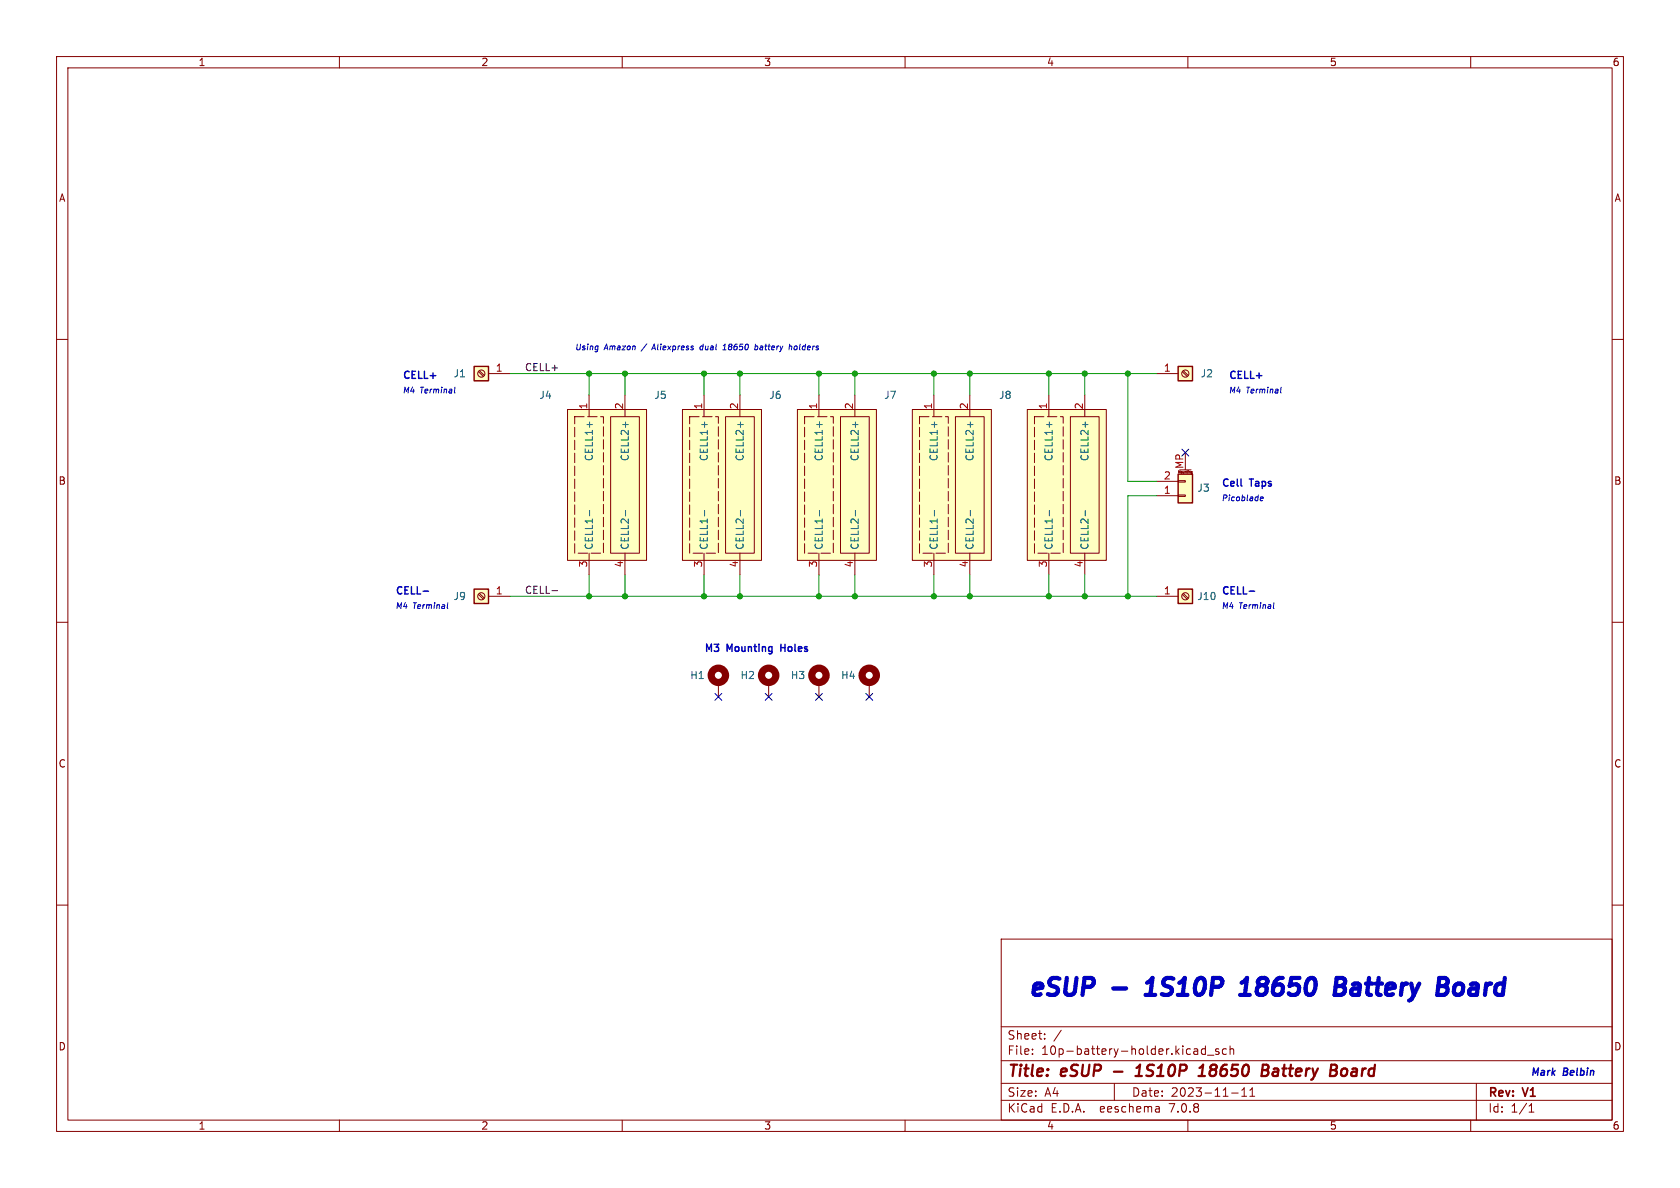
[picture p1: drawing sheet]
<svg xmlns="http://www.w3.org/2000/svg" width="297mm" height="210mm" viewBox="0 0 297 210" stroke-linecap="round" stroke-linejoin="round" font-family="sans-serif">
<g fill="none" stroke="#840000" stroke-width=".18">
<path d="M10 10h277v190h-277zM12 12h273v186h-273zM60 10v2M110 10v2M160 10v2M210 10v2M260 10v2M10 60h2M285 60h2M84.6 65.7l.8 .8M84.8 65.5l.8 .9M86.4 66h3.8"/>
<path d="M100.3 72.4h14v26.7h-14zM104.1 69.9v3.8M107.9 73.7h5.1v24.1h-5.1zM110.5 69.9v3.8M120.6 72.4h14v26.7h-14zM124.5 69.9v3.8M128.3 73.7h5v24.1h-5zM130.8 69.9v3.8M141 72.4h13.9v26.7h-13.9zM144.8 69.9v3.8M148.6 73.7h5.1v24.1h-5.1zM151.1 69.9v3.8"/>
<path d="M161.3 72.4h14v26.7h-14zM165.1 69.9v3.8M168.9 73.7h5.1v24.1h-5.1zM171.4 69.9v3.8M181.6 72.4h14v26.7h-14zM185.4 69.9v3.8M189.2 73.7h5.1v24.1h-5.1zM191.8 69.9v3.8M204.5 66h3.8M209 65.7l.9 .8M209.2 65.5l.9 .9M104.1 97.8v3.8"/>
<path d="M110.5 97.8v3.8M124.5 97.8v3.8M130.8 97.8v3.8M144.8 97.8v3.8M151.1 97.8v3.8M165.1 97.8v3.8M171.4 97.8v3.8M185.4 97.8v3.8M191.8 97.8v3.8M204.5 87.6h3.8M204.5 85.1h3.8M208.3 85h1.2v.2h-1.2z"/>
<path d="M208.3 87.5h1.2v.3h-1.2zM208.4 83.6v-.4l.1 .3 .1-.3v.4M208.5 83.1h2.1M209.5 80v3.1M209.8 83.2v.4M210 83.2h.1M210.7 83.6h-.1v-.2h.1v.3h-.1M10 110h2M84.6 105.1l.8 .8M84.8 104.9l.8 .8M86.4 105.4h3.8M204.5 105.4h3.8"/>
<path d="M209 105.1l.9 .8M209.2 104.9l.9 .8M285 110h2M127 120.7v2.5M135.9 120.7v2.5M144.8 120.7v2.5M153.7 120.7v2.5M10 160h2M285 160h2M177 166h108v32h-108zM60 198v2M110 198v2"/>
<path d="M160 198v2M177 194.5h108M177 191.5h108M177 187.5h108M177 181.5h108M182.5 186.3v.1M182.5 185.5v.1M184.7 183.6v.1M184.7 182.8v.1M187.6 182.1l-1.3 2M197 191.5v3M204.9 195.7l.1 .9"/>
<path d="M205 196.5l-.2 .1M205 196h-.2M210 198v2M211.5 185.4l.2 .2v.8M211.7 186.3l-.1 .1M211.7 185.8h-.1M213.1 184.9v1.5M213.1 185.5l-.4-.1-.3 .3v.4l.1 .2h.6M213.5 186.5h1.1M215.5 185.5l-.4-.1-.2 .2 .1 .2 .5 .2v.3h-.6M216.8 185.5l-.4-.1-.3 .3v.4l.1 .2h.6M217.5 185.5l.2-.1 .3 .1 .1 .9"/>
<path d="M217.5 184.9v1.5M217.7 193.2h1.2M219.5 193.8h.9M219.5 192.7l.5-.4v1.5M221 193.8h.8M221 192.7l.4-.4v1.5M260 198v2M261 191.5v6.5M270.3 196.6h.9M270.3 195.5l.4-.4v1.5"/>
<circle cx="85.1" cy="66" r=".63"/>
<circle cx="209.5" cy="66" r=".63"/>
<circle cx="85.1" cy="105.4" r=".63"/>
<circle cx="209.5" cy="105.4" r=".63"/>
</g>
<path d="M196.9 189.4h1.5M200.7 190.2h1.2M200.9 188.8l.7-.6-.3 2M211.9 190.2h1.1M212.1 188.8l.6-.6-.3 2M214 189.3l-.2 .5 .2 .3M223.1 189.2h.7M223.3 188.2h.6a.49 .49 0 0 1 .4 .5 .49 .49 0 0 1-.5 .5l.3 .1a.58 .58 0 0 1-.3 .9h-.8zM225.8 188.9l-.6 .1M225.8 189.4h-.5a.4 .4 0 0 0-.3 .4 .4 .4 0 0 0 .2 .4h.5M237.3 189.1a.52 .52 0 0 1 .5-.2 .52 .52 0 0 1 .4 .4l-.1 .5a.55 .55 0 0 1-.5 .4 .55 .55 0 0 1-.5-.4z" fill="none" stroke="#840000" stroke-width=".4"/>
<g fill="#ffffc2" stroke="#ffffc2" stroke-width=".18">
<path d="M208.3 64.8h2.5v2.5h-2.5z"/>
<path d="M208.3 83.8h2.5v5.1h-2.5z"/>
<path d="M181.6 72.4h14v26.7h-14z"/>
<path d="M120.6 72.4h14v26.7h-14z"/>
<path d="M161.3 72.4h14v26.7h-14z"/>
<path d="M141 72.4h13.9v26.7h-13.9z"/>
<path d="M83.8 104.1h2.6v2.6h-2.6z"/>
<path d="M208.3 104.1h2.5v2.6h-2.5z"/>
<path d="M100.3 72.4h14v26.7h-14z"/>
<path d="M83.8 64.8h2.6v2.5h-2.6z"/>
</g>
<path d="M83.8 64.8h2.6v2.5h-2.6zM208.3 64.8h2.5v2.5h-2.5zM208.3 83.8h2.5v5.1h-2.5zM83.8 104.1h2.6v2.6h-2.6zM208.3 104.1h2.5v2.6h-2.5z" fill="none" stroke="#840000" stroke-width=".25"/>
<g fill="none" stroke="#840000" stroke-width="1.3">
<circle cx="127" cy="119.4" r="1.27"/>
<circle cx="135.9" cy="119.4" r="1.27"/>
<circle cx="144.8" cy="119.4" r="1.27"/>
<circle cx="153.7" cy="119.4" r="1.27"/>
</g>
<path d="M101.6 73.7h5.1v24.1h-5.1zM121.9 73.7h5.1v24.1h-5.1zM142.2 73.7h5.1v24.1h-5.1zM162.6 73.7h5v24.1h-5zM182.9 73.7h5.1v24.1h-5.1z" fill="none" stroke="#840000" stroke-width=".18" stroke-dasharray="1.7 .6"/>
<g fill="none" stroke="#006464" stroke-width=".18">
<path d="M104.2 74.6v.9M110.6 74.6v.9M124.6 74.6v.9M130.9 74.6v.9M144.9 74.6v.9M151.2 74.6v.9M165.2 74.6v.9M171.5 74.6v.9M185.5 74.6v.9M191.9 74.6v.9M104.2 90.2v1M110.6 90.2v1"/>
<path d="M124.6 90.2v1M130.9 90.2v1M144.9 90.2v1M151.2 90.2v1M165.2 90.2v1M171.5 90.2v1M185.5 90.2v1M191.9 90.2v1"/>
</g>
<path d="M97.6 104.4h1" fill="none" stroke="#0f0f0f" stroke-width=".18"/>
<g fill="none" stroke="#0000c2" stroke-width=".18">
<path d="M80.4 69.4l.1 .1M80.4 68.5l-.1 .8M115.7 60.8l-.5 1M124.2 61.2l-.4 .1-.1 .4 .1 .1h.3M127.8 61.8h.6M127.9 61.1l.3-.3-.1 1M133.5 61.2h.3l.2 .2-.2 .4h-.4M133.6 60.8l-.2 1M139.6 61.3l.3-.1v.6M139.6 60.8l-.1 1M140.5 61.2l-.1 .5 .1 .1M226.4 69.4l.1 .1"/>
<path d="M226.5 68.5l-.1 .8M222.8 88.2l.5-.1v-.2h-.4l-.1 .5 .1 .1h.3M79.1 107.5l.1 .1M79.2 106.6l-.1 .8M225.1 107.5l.1 .1M225.2 106.6l-.1 .8"/>
</g>
<path d="M74.8 104.5h1M138.1 113.9v1.3M138.1 114.5h.7M220.8 104.5h1" fill="none" stroke="#0000c2" stroke-width=".25"/>
<g fill="none" stroke="#0000c2" stroke-width=".75">
<path d="M202.5 175.9h1.7M202.8 173.7l.6-.4 .3-.4-.3 3M219.2 175.9h1.7M219.5 173.7l.3-.1 .7-.7-.4 3M222.4 174.4l-.2 .3v.6l.1 .3 .4 .3M222.6 173.2l-.2 .2 .1 .5M236.1 174.3h1M236.3 172.9h1a.73 .73 0 0 1 .5 .8 .73 .73 0 0 1-.7 .6M237.1 174.3l.4 .1a.87 .87 0 0 1-.4 1.5h-1.2M239.2 174l.3-.1h.5l.3 .1M240.4 174.6l-.3 .1h-.7a.6 .6 0 0 0-.5 .5 .6 .6 0 0 0 .3 .7h.7l.3-.2M257.5 174a.75 .75 0 0 1 1.2 .4l-.1 .9a.93 .93 0 0 1-1.1 .6"/>
<path d="M260.2 174.7a.6 .6 0 0 0-.5 .5 .6 .6 0 0 0 .4 .7"/>
</g>
<g fill="none" stroke="#009600" stroke-width=".18">
<path d="M90.2 66h114.3M104.1 66v3.9M110.5 66v3.9M124.5 66v3.9M130.8 66v3.9M144.8 66v3.9M151.1 66v3.9M165.1 66v3.9M171.4 66v3.9M185.4 66v3.9M191.8 66v3.9M199.4 66v19.1h5.1"/>
<path d="M204.5 87.6h-5.1v17.8M90.2 105.4h114.3M104.1 101.6v3.8M110.5 101.6v3.8M124.5 101.6v3.8M130.8 101.6v3.8M144.8 101.6v3.8M151.1 101.6v3.8M165.1 101.6v3.8M171.4 101.6v3.8M185.4 101.6v3.8M191.8 101.6v3.8"/>
</g>
<path d="M208.9 79.4l1.3 1.2M210.2 79.4l-1.3 1.2M126.4 122.6l1.2 1.2M127.6 122.6l-1.2 1.2M135.3 122.6l1.2 1.2M136.5 122.6l-1.2 1.2M144.2 122.6l1.2 1.2M145.4 122.6l-1.2 1.2M153.1 122.6l1.2 1.2M154.3 122.6l-1.2 1.2" fill="none" stroke="#000084" stroke-width=".18"/>
<g fill="#009600" stroke="#009600" stroke-width=".18">
<circle cx="185.4" cy="66" r=".46"/>
<circle cx="199.4" cy="66" r=".46"/>
<circle cx="191.8" cy="66" r=".46"/>
<circle cx="165.1" cy="66" r=".46"/>
<circle cx="171.4" cy="66" r=".46"/>
<circle cx="165.1" cy="105.4" r=".46"/>
<circle cx="130.8" cy="66" r=".46"/>
<circle cx="124.5" cy="66" r=".46"/>
<circle cx="124.5" cy="105.4" r=".46"/>
<circle cx="144.8" cy="66" r=".46"/>
<circle cx="151.1" cy="66" r=".46"/>
<circle cx="144.8" cy="105.4" r=".46"/>
<circle cx="130.8" cy="105.4" r=".46"/>
<circle cx="151.1" cy="105.4" r=".46"/>
<circle cx="171.4" cy="105.4" r=".46"/>
<circle cx="185.4" cy="105.4" r=".46"/>
<circle cx="191.8" cy="105.4" r=".46"/>
<circle cx="199.4" cy="105.4" r=".46"/>
<circle cx="110.5" cy="66" r=".46"/>
<circle cx="104.1" cy="66" r=".46"/>
<circle cx="110.5" cy="105.4" r=".46"/>
<circle cx="104.1" cy="105.4" r=".46"/>
</g>
<g font-size="4.2" fill="#0000c2">
<text x="181.6" y="176.3">eSUP</text>
<text x="197.1" y="176.3">-</text>
<text x="204.8" y="176.3">1S10P</text>
<text x="223.1" y="176.3">18650</text>
<text x="241.4" y="176.3">Battery</text>
<text x="261.1" y="176.3">Board</text>
</g>
<g font-size="2.8" fill="#840000">
<text x="178" y="190.9">Title:</text>
<text x="187.7" y="190.9">eSUP</text>
<text x="202.5" y="190.9">1S10P</text>
<text x="214.4" y="190.9">18650</text>
<text x="226.3" y="190.9">Battery</text>
<text x="239.2" y="190.9">Board</text>
</g>
<g font-size="2.1" fill="#840000">
<text x="178" y="184">Sheet:</text>
<text x="178" y="186.7">File:</text>
<text x="184.1" y="186.7">10p-battery-holder.kicad_sch</text>
<text x="178" y="196.9">KiCad</text>
<text x="178" y="194.1">Size:</text>
<text x="184.7" y="194.1">A4</text>
<text x="185.7" y="196.9">E.D.A.</text>
<text x="194.6" y="196.9">eeschema</text>
<text x="200" y="194.1">Date:</text>
<text x="207" y="196.9">7.0.8</text>
<text x="207" y="194.1">2023-11-11</text>
<text x="263" y="194.3">Rev:</text>
<text x="263" y="196.9">Id:</text>
<text x="267.1" y="196.9">1/1</text>
<text x="269.4" y="194.3">V1</text>
</g>
<g font-size="1.8" fill="#840000">
<text x="35" y="11.9">1</text>
<text x="85" y="11.9">2</text>
<text x="135" y="11.9">3</text>
<text x="185" y="11.9">4</text>
<text x="235" y="11.9">5</text>
<text x="285" y="11.9">6</text>
<text x="10.3" y="35.9">A</text>
<text x="285.3" y="35.9">A</text>
<text x="10.3" y="85.9">B</text>
<text x="285.3" y="85.9">B</text>
<text x="10.3" y="135.9">C</text>
<text x="285.3" y="135.9">C</text>
<text x="10.3" y="185.9">D</text>
<text x="285.3" y="185.9">D</text>
<text x="35" y="199.9">1</text>
<text x="85" y="199.9">2</text>
<text x="135" y="199.9">3</text>
<text x="185" y="199.9">4</text>
<text x="235" y="199.9">5</text>
<text x="285" y="199.9">6</text>
</g>
<g font-size="1.8" fill="#a90000">
<text x="87.6" y="65.8">1</text>
<text x="205.7" y="65.8">1</text>
<text x="103.9" y="72.5" transform="rotate(-90 103.9 72.5)">1</text>
<text x="110.2" y="72.5" transform="rotate(-90 110.2 72.5)">2</text>
<text x="124.2" y="72.5" transform="rotate(-90 124.2 72.5)">1</text>
<text x="130.6" y="72.5" transform="rotate(-90 130.6 72.5)">2</text>
<text x="144.5" y="72.5" transform="rotate(-90 144.5 72.5)">1</text>
<text x="150.9" y="72.5" transform="rotate(-90 150.9 72.5)">2</text>
<text x="164.8" y="72.5" transform="rotate(-90 164.8 72.5)">1</text>
<text x="171.2" y="72.5" transform="rotate(-90 171.2 72.5)">2</text>
<text x="185.2" y="72.5" transform="rotate(-90 185.2 72.5)">1</text>
<text x="191.5" y="72.5" transform="rotate(-90 191.5 72.5)">2</text>
<text x="209.3" y="83" transform="rotate(-90 209.3 83)">MP</text>
<text x="205.7" y="87.4">1</text>
<text x="205.7" y="84.8">2</text>
<text x="103.9" y="100.4" transform="rotate(-90 103.9 100.4)">3</text>
<text x="110.2" y="100.4" transform="rotate(-90 110.2 100.4)">4</text>
<text x="124.2" y="100.4" transform="rotate(-90 124.2 100.4)">3</text>
<text x="130.6" y="100.4" transform="rotate(-90 130.6 100.4)">4</text>
<text x="144.5" y="100.4" transform="rotate(-90 144.5 100.4)">3</text>
<text x="150.9" y="100.4" transform="rotate(-90 150.9 100.4)">4</text>
<text x="164.8" y="100.4" transform="rotate(-90 164.8 100.4)">3</text>
<text x="171.2" y="100.4" transform="rotate(-90 171.2 100.4)">4</text>
<text x="185.2" y="100.4" transform="rotate(-90 185.2 100.4)">3</text>
<text x="191.5" y="100.4" transform="rotate(-90 191.5 100.4)">4</text>
<text x="87.6" y="105.2">1</text>
<text x="205.7" y="105.2">1</text>
</g>
<g font-size="1.8" fill="#0f0f0f">
<text x="92.7" y="65.7">CELL+</text>
<text x="92.7" y="105.1">CELL-</text>
</g>
<g font-size="1.8" fill="#0000c2">
<text x="71.1" y="67.1">CELL+</text>
<text x="217.2" y="67.1">CELL+</text>
<text x="215.9" y="86.1">Cell</text>
<text x="221.1" y="86.1">Taps</text>
<text x="69.8" y="105.2">CELL-</text>
<text x="215.9" y="105.2">CELL-</text>
<text x="124.5" y="115.3">M3</text>
<text x="128.6" y="115.3">Mounting</text>
<text x="138.6" y="115.3">Holes</text>
<text x="270.5" y="190.2">Mark</text>
<text x="276.4" y="190.2">Belbin</text>
</g>
<g font-size="1.8" fill="#006464">
<text x="80.1" y="66.9">J1</text>
<text x="95.3" y="70.7">J4</text>
<text x="115.6" y="70.7">J5</text>
<text x="135.9" y="70.7">J6</text>
<text x="156.2" y="70.7">J7</text>
<text x="176.5" y="70.7">J8</text>
<text x="212.2" y="66.9">J2</text>
<text x="105" y="81.6" transform="rotate(-90 105 81.6)">CELL1+</text>
<text x="111.4" y="81.6" transform="rotate(-90 111.4 81.6)">CELL2+</text>
<text x="125.3" y="81.6" transform="rotate(-90 125.3 81.6)">CELL1+</text>
<text x="131.7" y="81.6" transform="rotate(-90 131.7 81.6)">CELL2+</text>
<text x="145.6" y="81.6" transform="rotate(-90 145.6 81.6)">CELL1+</text>
<text x="152" y="81.6" transform="rotate(-90 152 81.6)">CELL2+</text>
<text x="166" y="81.6" transform="rotate(-90 166 81.6)">CELL1+</text>
<text x="172.3" y="81.6" transform="rotate(-90 172.3 81.6)">CELL2+</text>
<text x="186.3" y="81.6" transform="rotate(-90 186.3 81.6)">CELL1+</text>
<text x="192.6" y="81.6" transform="rotate(-90 192.6 81.6)">CELL2+</text>
<text x="211.6" y="87.1">J3</text>
<text x="105" y="97.3" transform="rotate(-90 105 97.3)">CELL1-</text>
<text x="111.4" y="97.3" transform="rotate(-90 111.4 97.3)">CELL2-</text>
<text x="125.3" y="97.3" transform="rotate(-90 125.3 97.3)">CELL1-</text>
<text x="131.7" y="97.3" transform="rotate(-90 131.7 97.3)">CELL2-</text>
<text x="145.6" y="97.3" transform="rotate(-90 145.6 97.3)">CELL1-</text>
<text x="152" y="97.3" transform="rotate(-90 152 97.3)">CELL2-</text>
<text x="166" y="97.3" transform="rotate(-90 166 97.3)">CELL1-</text>
<text x="172.3" y="97.3" transform="rotate(-90 172.3 97.3)">CELL2-</text>
<text x="186.3" y="97.3" transform="rotate(-90 186.3 97.3)">CELL1-</text>
<text x="192.6" y="97.3" transform="rotate(-90 192.6 97.3)">CELL2-</text>
<text x="80.1" y="106.3">J9</text>
<text x="211.6" y="106.3">J10</text>
<text x="121.9" y="120.2">H1</text>
<text x="130.8" y="120.2">H2</text>
<text x="139.7" y="120.2">H3</text>
<text x="148.6" y="120.2">H4</text>
</g>
<g font-size="1.4" fill="#0000c2">
<text x="101.6" y="62">Using</text>
<text x="106.8" y="62">Amazon</text>
<text x="113.7" y="62">/</text>
<text x="115.8" y="62">Aliexpress</text>
<text x="124.4" y="62">dual</text>
<text x="128.8" y="62">18650</text>
<text x="134.6" y="62">battery</text>
<text x="140.9" y="62">holders</text>
<text x="71.1" y="69.6">M4</text>
<text x="74.3" y="69.6">Terminal</text>
<text x="217.2" y="69.6">M4</text>
<text x="220.3" y="69.6">Terminal</text>
<text x="215.9" y="88.7">Picoblade</text>
<text x="69.8" y="107.7">M4</text>
<text x="73" y="107.7">Terminal</text>
<text x="215.9" y="107.7">M4</text>
<text x="219.1" y="107.7">Terminal</text>
</g>
<text font-size=".5" fill="#840000" x="208.1" y="83.9">Mounting</text>
</svg>
